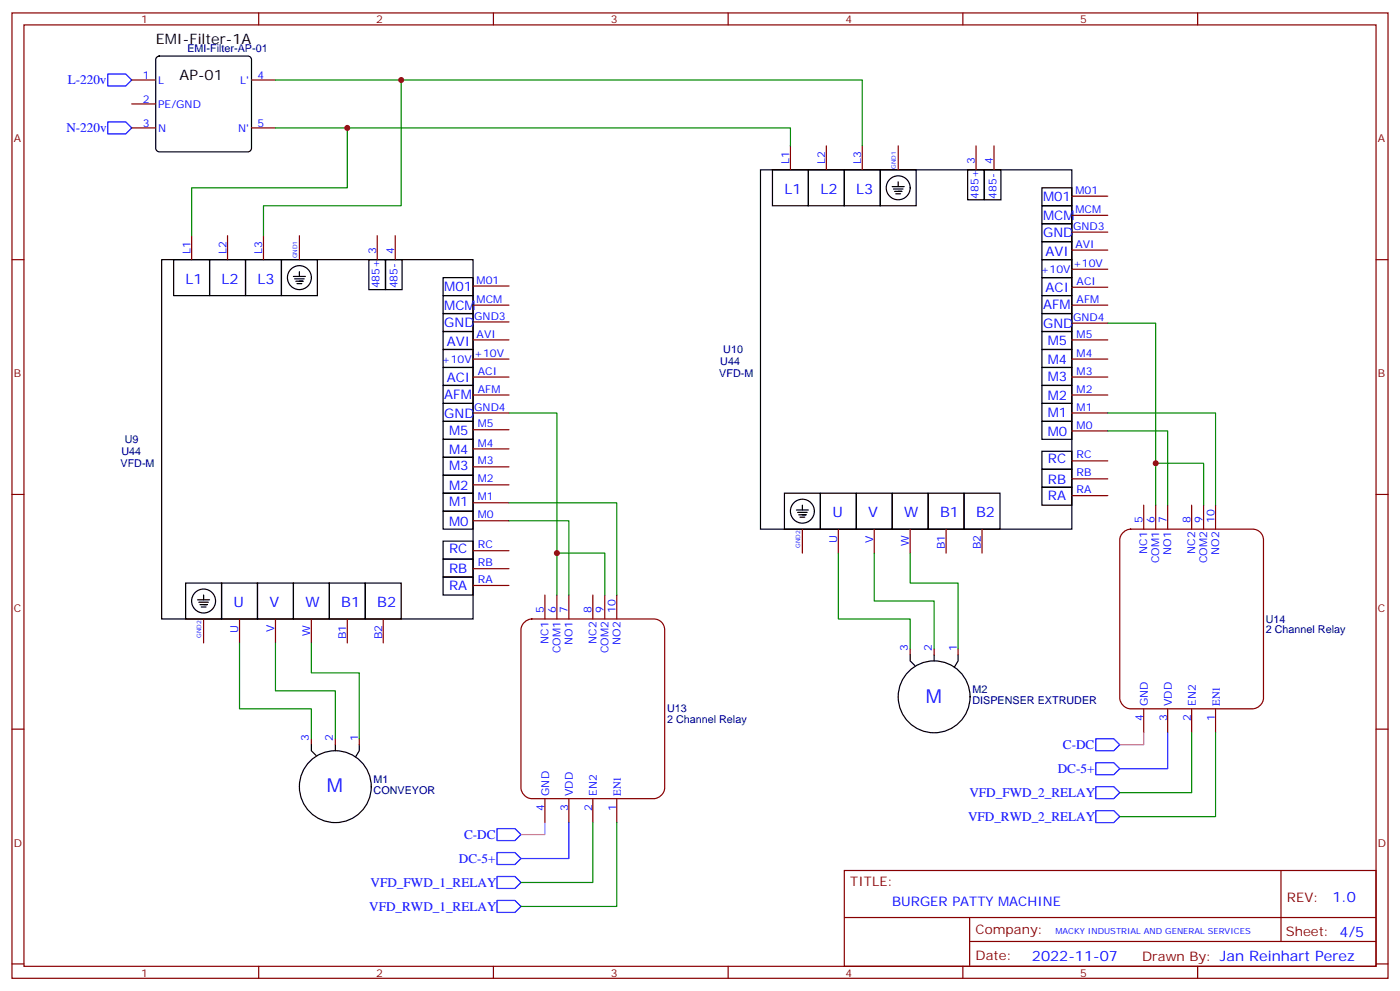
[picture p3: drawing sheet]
<svg xmlns="http://www.w3.org/2000/svg" width="412mm" height="292mm" viewBox="0 0 412 292" stroke-linecap="round" stroke-linejoin="round" font-family="sans-serif">
<g fill="none" stroke="#870000" stroke-width=".35">
<path d="M3.5 3.8h405.4v284.3h-405.4zM7.1 7.3h398.2v277.3h-398.2zM76.2 3.8v3.5M145.3 3.8v3.5M214.5 3.8v3.5M283.6 3.8v3.5M352.8 3.8v3.5M232.8 43v7M243.4 43v7M254 43v7M264.6 43v7M287.5 43v7"/>
<path d="M292.8 43v7M315.7 57.8h10.6M3.5 76.5h3.6M56.4 69.4v7.1M67 69.4v7.1M77.6 69.4v7.1M88.2 69.4v7.1M111.1 69.4v7.1M116.4 69.4v7.1M315.7 63.4h10.6M315.7 68.4h10.6M315.7 73.7h10.6"/>
<path d="M315.7 79.3h10.6M405.3 76.5h3.6M139.3 84.2h10.6M139.3 89.9h10.6M139.3 94.8h10.6M315.7 89.9h10.6M315.7 84.6h10.6M315.7 95.2h10.6M139.3 100.1h10.6M139.3 105.8h10.6M139.3 111.1h10.6M139.3 116.3h10.6"/>
<path d="M315.7 100.1h10.6M315.7 105.8h10.6M315.7 111.1h10.6M315.7 116.3h10.6M139.3 121.6h10.6M139.3 126.6h10.6M139.3 132.2h10.6M139.3 137.5h10.6M315.7 121.6h10.6M315.7 126.9h10.6M315.7 135.7h10.6M3.5 145.6h3.6"/>
<path d="M139.3 142.8h10.6M139.3 148.1h10.6M139.3 153.4h10.6M236.4 155.9v7M246.9 155.9v7M257.5 155.9v7M268.1 155.9v7M278.7 155.9v7M289.3 155.9v7M315.7 141h10.6M315.7 146h10.6M405.3 145.6h3.6"/>
<path d="M139.3 162.2h10.6M139.3 167.5h10.6M139.3 172.4h10.6M60 182.3v7.1M70.6 182.3v7.1M81.1 182.3v7.1M91.7 182.3v7.1M102.3 182.3v7.1M112.9 182.3v7.1M268.1 191.1v1.8M275.2 191.1v1.8M282.2 191.1v1.8"/>
<path d="M3.5 214.8h3.6M91.7 217.6v1.8M98.8 217.6v1.8M105.8 217.6v1.8M405.3 214.8h3.6M248.7 256.4h156.6v28.2h-156.6zM377.3 256.4v20.9M248.7 270.2h156.5M285.6 277.3h119.6M285.6 270.2v14.2M3.5 283.9h3.6M76.2 284.6v3.5"/>
<path d="M145.3 284.6v3.5M214.5 284.6v3.5M283.6 284.6v3.5M352.8 284.6v3.5M405.3 283.9h3.6"/>
</g>
<path d="M31.7 35.9h5.3l1.8 1.8-1.8 1.7h-5.3zM31.7 21.8h5.3l1.8 1.8-1.8 1.7h-5.3z" fill="none" stroke="#00f" stroke-width=".35"/>
<g fill="none" stroke="#000" stroke-width=".35">
<path d="M224 50h91.7v105.9h-91.7zM227.5 50h10.6v10.6h-10.6zM238.1 50h10.6v10.6h-10.6zM248.7 50h10.6v10.6h-10.6zM259.3 50h10.6v10.6h-10.6zM262.8 55h3.5M263.2 55.7h2.8M263.5 56.4h2.1h-1M263.9 57.1h1.4M264.6 53.6v1.4M285 50h4.9v8.8h-4.9zM290 50h4.8v8.8h-4.8z"/>
<path d="M306.9 55.3h8.8v5.3h-8.8zM47.6 76.5h91.7v105.8h-91.7zM51.2 76.5h10.5v10.6h-10.5zM61.7 76.5h10.6v10.6h-10.6zM72.3 76.5h10.6v10.6h-10.6zM82.9 76.5h10.6v10.6h-10.6zM108.7 76.5h4.8v8.8h-4.8zM113.6 76.5h4.8v8.8h-4.8zM306.9 76.5h8.8v5.3h-8.8zM306.9 71.2h8.8v5.3h-8.8zM306.9 65.9h8.8v5.3h-8.8zM306.9 60.6h8.8v5.3h-8.8z"/>
<path d="M86.4 81.4h3.6M86.8 82.1h2.8M87.1 82.8h2.2h-1.1M87.5 83.5h1.4M88.2 80v1.4M130.5 97.6h8.8v5.3h-8.8zM130.5 92.4h8.8v5.2h-8.8zM130.5 87.1h8.8v5.3h-8.8zM130.5 81.8h8.8v5.3h-8.8zM306.9 97.6h8.8v5.3h-8.8zM306.9 92.4h8.8v5.2h-8.8zM306.9 87.1h8.8v5.3h-8.8z"/>
<path d="M306.9 81.8h8.8v5.3h-8.8zM130.5 118.8h8.8v5.3h-8.8zM130.5 113.5h8.8v5.3h-8.8zM130.5 108.2h8.8v5.3h-8.8zM130.5 102.9h8.8v5.3h-8.8zM306.9 118.8h8.8v5.3h-8.8zM306.9 113.5h8.8v5.3h-8.8zM306.9 108.2h8.8v5.3h-8.8zM306.9 102.9h8.8v5.3h-8.8zM130.5 140h8.8v5.3h-8.8zM130.5 134.7h8.8v5.3h-8.8zM130.5 129.4h8.8v5.3h-8.8z"/>
<path d="M130.5 124.1h8.8v5.3h-8.8zM306.9 138.2h8.8v5.3h-8.8zM306.9 132.9h8.8v5.3h-8.8zM306.9 124.1h8.8v5.3h-8.8zM130.5 159.4h8.8v5.3h-8.8zM130.5 150.6h8.8v5.3h-8.8zM130.5 145.3h8.8v5.3h-8.8zM231.1 145.3h10.6v10.6h-10.6zM234.6 150.2h3.5M234.9 150.9h2.9M235.3 151.6h2.1h-1M235.7 152.3h1.4"/>
<path d="M236.4 148.8v1.4M241.7 145.3h10.5v10.6h-10.5zM252.2 145.3h10.6v10.6h-10.6zM262.8 145.3h10.6v10.6h-10.6zM273.4 145.3h10.6v10.6h-10.6zM284 145.3h10.6v10.6h-10.6zM306.9 143.5h8.8v5.3h-8.8zM54.7 171.7h10.6v10.6h-10.6zM58.2 176.7h3.5M58.6 177.4h2.8M58.9 178.1h2.1h-1M59.3 178.8h1.4"/>
<path d="M60 175.3v1.4M65.3 171.7h10.5v10.6h-10.5zM75.8 171.7h10.6v10.6h-10.6zM86.4 171.7h10.6v10.6h-10.6zM97 171.7h10.6v10.6h-10.6zM107.6 171.7h10.6v10.6h-10.6zM130.5 170h8.8v5.3h-8.8zM130.5 164.7h8.8v5.3h-8.8zM268.1 192.9v1.8l1.4 1.4M275.2 192.9v1.8M282.2 192.9v1.8l-1 1.7M91.7 219.4v1.7l1.4 1.4"/>
<path d="M98.8 219.4v1.7M105.8 219.4v1.7l-1 1.8"/>
<circle cx="264.6" cy="55.3" r="3.5"/>
<circle cx="88.2" cy="81.8" r="3.5"/>
<circle cx="236.4" cy="150.6" r="3.5"/>
<circle cx="60" cy="177" r="3.5"/>
<circle cx="275.2" cy="205.2" r="10.6"/>
<circle cx="98.8" cy="231.7" r="10.6"/>
</g>
<path d="M246.9 162.9v19.4h21.2v8.8M257.5 162.9v14.1h17.7v14.1M268.1 162.9v8.8h14.1v19.4M70.6 189.4v19.4h21.1v8.8M81.1 189.4v14.1h17.7v14.1M91.7 189.4v8.8h14.1v19.4" fill="none" stroke="#008700" stroke-width=".35"/>
<path d="M154.3 183.5a3.4 3.4 0 0 1 2.3-1.2h36a3.2 3.2 0 0 1 3.2 3.2v46.6a3.4 3.4 0 0 1-3.2 3.1h-36a3.4 3.4 0 0 1-3.1-3.1v-46.6l.1-.7z" fill="#fff" stroke="#870000" stroke-width=".35"/>
<path d="M160.5 175.3v7M164 175.3v7M167.6 175.3v7M174.6 175.3v7M178.2 175.3v7M181.7 175.3v7M160.5 235.2v7.1M167.6 235.2v7.1M174.6 235.2v7.1M181.7 235.2v7.1" fill="none" stroke="#870000" stroke-width=".35"/>
<path d="M330.6 157a3.4 3.4 0 0 1 2.4-1.1h36a3.2 3.2 0 0 1 3.2 3.1v46.6a3.4 3.4 0 0 1-3.2 3.2h-36a3.4 3.4 0 0 1-3.2-3.2v-46.6l.1-.7z" fill="#fff" stroke="#870000" stroke-width=".35"/>
<g fill="none" stroke="#870000" stroke-width=".35">
<path d="M38.8 23.6h7.1M38.8 30.6h7.1M38.8 37.7h7.1M74.1 23.6h7M74.1 37.7h7M336.9 148.8v7.1M340.4 148.8v7.1M344 148.8v7.1M351 148.8v7.1M354.5 148.8v7.1M358.1 148.8v7.1M336.9 208.8v7"/>
<path d="M344 208.8v7M351 208.8v7M358.1 208.8v7"/>
</g>
<g fill="none" stroke="#008700" stroke-width=".35">
<path d="M81.1 23.6h172.9v19.4M81.1 37.7h151.7v5.3M102.3 37.7v17.6h-45.9v14.1M118.2 23.6v37h-40.6v8.8M326.3 95.2h14.1v53.6M149.9 121.6h14.1v53.7M326.3 126.9h17.7v21.9M326.3 121.6h31.8v27.2M340.4 136.5h14.1v12.3M149.9 153.4h17.7v21.9M149.9 148.1h31.8v27.2M164 162.9h14.2v12.4"/>
<path d="M351 215.8v17.7h-21.2M358.1 215.8v24.7h-28.3M174.6 242.3v17.6h-21.1M181.7 242.3v24.7h-28.2"/>
</g>
<path d="M322.8 217.6h5.3l1.7 1.8-1.7 1.7h-5.3zM344 215.8v10.6h-14.2M322.8 238.8h5.3l1.7 1.7-1.7 1.8h-5.3zM322.8 231.7h5.3l1.7 1.8-1.7 1.7h-5.3zM322.8 224.6h5.3l1.7 1.8-1.7 1.8h-5.3zM146.4 244.1h5.3l1.8 1.7-1.8 1.8h-5.3zM146.4 251.1h5.3l1.8 1.8-1.8 1.7h-5.3zM146.4 258.2h5.3l1.8 1.7-1.8 1.8h-5.3zM167.6 242.3v10.6h-14.1M146.4 265.2h5.3l1.8 1.8-1.8 1.7h-5.3z" fill="none" stroke="#00f" stroke-width=".35"/>
<path d="M336.9 215.8v3.6h-7.1M160.5 242.3v3.5h-7" fill="none" stroke="#f0f" stroke-width=".35"/>
<path d="M46.1 16.9l.8-.4h26.1l.7 .2 .4 .9v26.1l-.3 .6-.8 .4h-26.1l-.6-.2-.4-.8v-26.1z" fill="none" stroke="#000" stroke-width=".35"/>
<g fill="#c00">
<circle cx="164" cy="162.9" r=".88"/>
<circle cx="340.4" cy="136.5" r=".88"/>
<circle cx="118.2" cy="23.6" r=".88"/>
<circle cx="102.3" cy="37.7" r=".88"/>
</g>
<g font-size="5.6" fill="#00f">
<text x="272.7" y="207">M</text>
<text x="96.3" y="233.4">M</text>
</g>
<g font-size="4.2">
<text x="45.9" y="13">EMI-Filter-1A</text>
<text x="52.9" y="23.6">AP-01</text>
</g>
<g font-size="4.2" fill="#00f">
<text x="231.1" y="57.1">L1</text>
<text x="241.7" y="57.1">L2</text>
<text x="252.2" y="57.1">L3</text>
<text x="54.7" y="83.5">L1</text>
<text x="65.3" y="83.5">L2</text>
<text x="75.8" y="83.5">L3</text>
<text x="245.2" y="152.3">U</text>
<text x="255.8" y="152.3">V</text>
<text x="266.4" y="152.3">W</text>
<text x="276.9" y="152.3">B1</text>
<text x="287.5" y="152.3">B2</text>
<text x="68.8" y="178.8">U</text>
<text x="79.4" y="178.8">V</text>
<text x="90" y="178.8">W</text>
<text x="100.5" y="178.8">B1</text>
<text x="111.1" y="178.8">B2</text>
<text x="392.5" y="265.7">1.0</text>
<text x="304" y="283">2022-11-07</text>
</g>
<g font-size="3.9" fill="#00f">
<text x="20" y="24.8">L-220v</text>
<text x="19.6" y="38.9">N-220v</text>
<text x="307.3" y="59.2">M01</text>
<text x="307.3" y="64.8">MCM</text>
<text x="307.3" y="69.8">GND</text>
<text x="308" y="75.4">AVI</text>
<text x="130.9" y="85.7">M01</text>
<text x="308" y="86">ACI</text>
<text x="130.9" y="91.3">MCM</text>
<text x="307.3" y="90.9">AFM</text>
<text x="130.9" y="96.2">GND</text>
<text x="131.6" y="101.9">AVI</text>
<text x="307.3" y="96.6">GND</text>
<text x="308.7" y="101.5">M5</text>
<text x="308.7" y="107.2">M4</text>
<text x="131.6" y="112.5">ACI</text>
<text x="308.7" y="112.1">M3</text>
<text x="130.9" y="117.4">AFM</text>
<text x="308.7" y="117.7">M2</text>
<text x="130.9" y="123">GND</text>
<text x="308.7" y="122.7">M1</text>
<text x="132.3" y="128">M5</text>
<text x="308.7" y="128.3">M0</text>
<text x="132.3" y="133.6">M4</text>
<text x="308.7" y="136.4">RC</text>
<text x="132.3" y="138.6">M3</text>
<text x="308.7" y="142.4">RB</text>
<text x="132.3" y="149.1">M1</text>
<text x="132.3" y="144.2">M2</text>
<text x="308.7" y="147.4">RA</text>
<text x="132.3" y="154.8">M0</text>
<text x="132.3" y="162.9">RC</text>
<text x="132.3" y="168.9">RB</text>
<text x="132.3" y="173.8">RA</text>
<text x="313.1" y="220.6">C-DC</text>
<text x="311.6" y="227.6">DC-5+</text>
<text x="285.6" y="234.7">VFD_FWD_2_RELAY</text>
<text x="285.1" y="241.8">VFD_RWD_2_RELAY</text>
<text x="136.7" y="247">C-DC</text>
<text x="135.2" y="254.1">DC-5+</text>
<text x="109.2" y="261.2">VFD_FWD_1_RELAY</text>
<text x="108.8" y="268.3">VFD_RWD_1_RELAY</text>
<text x="262.8" y="267">BURGER PATTY MACHINE</text>
</g>
<g font-size="3.9" fill="#800">
<text x="250.5" y="261">TITLE:</text>
<text x="379.1" y="265.7">REV:</text>
<text x="287.4" y="275.2">Company:</text>
<text x="378.7" y="275.8">Sheet: 4/5</text>
<text x="287.4" y="282.9">Date:</text>
<text x="336.4" y="282.9">Drawn By: Jan Reinhart Perez</text>
</g>
<g font-size="3.2" fill="#800">
<text x="41.6" y="6.8">1</text>
<text x="110.8" y="6.8">2</text>
<text x="179.9" y="6.8">3</text>
<text x="249.1" y="6.8">4</text>
<text x="318.2" y="6.8">5</text>
<text x="4.1" y="41.9">A</text>
<text x="405.9" y="41.9">A</text>
<text x="4.1" y="111.1">B</text>
<text x="405.9" y="111.1">B</text>
<text x="4.1" y="180.2">C</text>
<text x="405.9" y="180.2">C</text>
<text x="4.1" y="249.3">D</text>
<text x="405.9" y="249.3">D</text>
<text x="41.6" y="287.6">1</text>
<text x="110.8" y="287.6">2</text>
<text x="179.9" y="287.6">3</text>
<text x="249.1" y="287.6">4</text>
<text x="318.2" y="287.6">5</text>
</g>
<g font-size="3.2" fill="#000080">
<text x="55.2" y="15.5">EMI-Filter-AP-01</text>
<text x="212.2" y="107.5">U44</text>
<text x="213" y="104.1">U10</text>
<text x="211.9" y="111">VFD-M</text>
<text x="36.8" y="130.5">U9</text>
<text x="35.5" y="137.5">VFD-M</text>
<text x="35.8" y="134">U44</text>
<text x="372.9" y="183.4">U14</text>
<text x="372.9" y="186.5">2 Channel Relay</text>
<text x="196.5" y="209.8">U13</text>
<text x="286.5" y="207.4">DISPENSER EXTRUDER</text>
<text x="286.5" y="204.2">M2</text>
<text x="196.5" y="213">2 Channel Relay</text>
<text x="110.1" y="233.8">CONVEYOR</text>
<text x="110.1" y="230.6">M1</text>
</g>
<g font-size="3.2" fill="#00f">
<text x="42.1" y="23.2">1</text>
<text x="75.8" y="23.2">4</text>
<text x="46.6" y="24.6">L</text>
<text x="70.8" y="24.6">L'</text>
<text x="42.1" y="30.3">2</text>
<text x="46.6" y="31.7">PE/GND</text>
<text x="42.1" y="37.3">3</text>
<text x="46.6" y="38.7">N</text>
<text x="70.2" y="38.7">N'</text>
<text x="75.8" y="37.3">5</text>
<text x="232.5" y="48.3" transform="rotate(-90 232.5 48.3)">L1</text>
<text x="243.1" y="48.3" transform="rotate(-90 243.1 48.3)">L2</text>
<text x="253.6" y="48.3" transform="rotate(-90 253.6 48.3)">L3</text>
<text x="287.2" y="48.3" transform="rotate(-90 287.2 48.3)">3</text>
<text x="292.5" y="48.3" transform="rotate(-90 292.5 48.3)">4</text>
<text x="288.2" y="58.5" transform="rotate(-90 288.2 58.5)">485+</text>
<text x="293.5" y="58.5" transform="rotate(-90 293.5 58.5)">485-</text>
<text x="316.8" y="57.1">M01</text>
<text x="316.8" y="62.7">MCM</text>
<text x="316.1" y="67.7">GND3</text>
<text x="56.1" y="74.7" transform="rotate(-90 56.1 74.7)">L1</text>
<text x="66.7" y="74.7" transform="rotate(-90 66.7 74.7)">L2</text>
<text x="77.3" y="74.7" transform="rotate(-90 77.3 74.7)">L3</text>
<text x="110.8" y="74.7" transform="rotate(-90 110.8 74.7)">3</text>
<text x="116.1" y="74.7" transform="rotate(-90 116.1 74.7)">4</text>
<text x="316.8" y="73">AVI</text>
<text x="140.4" y="83.5">M01</text>
<text x="306.6" y="80.4">+10V</text>
<text x="316.1" y="78.6">+10V</text>
<text x="317.1" y="83.9">ACI</text>
<text x="111.8" y="84.9" transform="rotate(-90 111.8 84.9)">485+</text>
<text x="117.1" y="85" transform="rotate(-90 117.1 85)">485-</text>
<text x="140.4" y="89.2">MCM</text>
<text x="317.1" y="89.2">AFM</text>
<text x="139.7" y="94.1">GND3</text>
<text x="316.1" y="94.5">GND4</text>
<text x="140.4" y="99.4">AVI</text>
<text x="317.1" y="99.4">M5</text>
<text x="130.2" y="106.8">+10V</text>
<text x="139.7" y="105.1">+10V</text>
<text x="317.1" y="105.1">M4</text>
<text x="140.8" y="110.3">ACI</text>
<text x="317.1" y="110.3">M3</text>
<text x="140.8" y="115.6">AFM</text>
<text x="317.1" y="115.6">M2</text>
<text x="139.7" y="120.9">GND4</text>
<text x="140.8" y="125.9">M5</text>
<text x="317.1" y="120.9">M1</text>
<text x="140.8" y="131.5">M4</text>
<text x="317.1" y="126.2">M0</text>
<text x="140.8" y="136.8">M3</text>
<text x="317.1" y="135">RC</text>
<text x="140.8" y="142.1">M2</text>
<text x="317.1" y="140.3">RB</text>
<text x="140.8" y="147.4">M1</text>
<text x="317.1" y="145.3">RA</text>
<text x="140.8" y="152.7">M0</text>
<text x="336.5" y="154.1" transform="rotate(-90 336.5 154.1)">5</text>
<text x="340.1" y="154.1" transform="rotate(-90 340.1 154.1)">6</text>
<text x="343.6" y="154.1" transform="rotate(-90 343.6 154.1)">7</text>
<text x="350.7" y="154.1" transform="rotate(-90 350.7 154.1)">8</text>
<text x="354.2" y="154.1" transform="rotate(-90 354.2 154.1)">9</text>
<text x="357.7" y="154.1" transform="rotate(-90 357.7 154.1)">10</text>
<text x="140.8" y="161.5">RC</text>
<text x="246.6" y="159.9" transform="rotate(-90 246.6 159.9)">U</text>
<text x="257.2" y="159.8" transform="rotate(-90 257.2 159.8)">V</text>
<text x="267.8" y="160.8" transform="rotate(-90 267.8 160.8)">W</text>
<text x="278.3" y="161.8" transform="rotate(-90 278.3 161.8)">B1</text>
<text x="288.9" y="161.8" transform="rotate(-90 288.9 161.8)">B2</text>
<text x="140.8" y="166.8">RB</text>
<text x="338" y="163.2" transform="rotate(-90 338 163.2)">NC1</text>
<text x="341.5" y="166" transform="rotate(-90 341.5 166)">COM1</text>
<text x="345" y="163.5" transform="rotate(-90 345 163.5)">NO1</text>
<text x="352.1" y="163.2" transform="rotate(-90 352.1 163.2)">NC2</text>
<text x="355.6" y="166" transform="rotate(-90 355.6 166)">COM2</text>
<text x="359.1" y="163.5" transform="rotate(-90 359.1 163.5)">NO2</text>
<text x="140.8" y="171.7">RA</text>
<text x="160.2" y="180.6" transform="rotate(-90 160.2 180.6)">5</text>
<text x="163.7" y="180.6" transform="rotate(-90 163.7 180.6)">6</text>
<text x="167.2" y="180.6" transform="rotate(-90 167.2 180.6)">7</text>
<text x="174.3" y="180.6" transform="rotate(-90 174.3 180.6)">8</text>
<text x="177.8" y="180.6" transform="rotate(-90 177.8 180.6)">9</text>
<text x="181.3" y="180.6" transform="rotate(-90 181.3 180.6)">10</text>
<text x="70.2" y="186.4" transform="rotate(-90 70.2 186.4)">U</text>
<text x="80.8" y="186.2" transform="rotate(-90 80.8 186.2)">V</text>
<text x="91.4" y="187.2" transform="rotate(-90 91.4 187.2)">W</text>
<text x="102" y="188.3" transform="rotate(-90 102 188.3)">B1</text>
<text x="112.5" y="188.3" transform="rotate(-90 112.5 188.3)">B2</text>
<text x="161.6" y="189.6" transform="rotate(-90 161.6 189.6)">NC1</text>
<text x="168.6" y="189.9" transform="rotate(-90 168.6 189.9)">NO1</text>
<text x="175.7" y="189.6" transform="rotate(-90 175.7 189.6)">NC2</text>
<text x="182.7" y="189.9" transform="rotate(-90 182.7 189.9)">NO2</text>
<text x="267.4" y="191.8" transform="rotate(-90 267.4 191.8)">3</text>
<text x="274.5" y="191.8" transform="rotate(-90 274.5 191.8)">2</text>
<text x="281.9" y="191.8" transform="rotate(-90 281.9 191.8)">1</text>
<text x="165.1" y="192.4" transform="rotate(-90 165.1 192.4)">COM1</text>
<text x="179.2" y="192.4" transform="rotate(-90 179.2 192.4)">COM2</text>
<text x="338.1" y="208" transform="rotate(-90 338.1 208)">GND</text>
<text x="345.2" y="208" transform="rotate(-90 345.2 208)">VDD</text>
<text x="352.2" y="208" transform="rotate(-90 352.2 208)">EN2</text>
<text x="359.3" y="208" transform="rotate(-90 359.3 208)">EN1</text>
<text x="336.7" y="212.5" transform="rotate(-90 336.7 212.5)">4</text>
<text x="343.8" y="212.5" transform="rotate(-90 343.8 212.5)">3</text>
<text x="350.8" y="212.5" transform="rotate(-90 350.8 212.5)">2</text>
<text x="357.9" y="212.5" transform="rotate(-90 357.9 212.5)">1</text>
<text x="91" y="218.3" transform="rotate(-90 91 218.3)">3</text>
<text x="98.1" y="218.3" transform="rotate(-90 98.1 218.3)">2</text>
<text x="105.5" y="218.3" transform="rotate(-90 105.5 218.3)">1</text>
<text x="160.3" y="238.9" transform="rotate(-90 160.3 238.9)">4</text>
<text x="161.7" y="234.4" transform="rotate(-90 161.7 234.4)">GND</text>
<text x="167.4" y="238.9" transform="rotate(-90 167.4 238.9)">3</text>
<text x="168.8" y="234.4" transform="rotate(-90 168.8 234.4)">VDD</text>
<text x="174.4" y="238.9" transform="rotate(-90 174.4 238.9)">2</text>
<text x="175.8" y="234.4" transform="rotate(-90 175.8 234.4)">EN2</text>
<text x="181.5" y="238.9" transform="rotate(-90 181.5 238.9)">1</text>
<text x="182.9" y="234.4" transform="rotate(-90 182.9 234.4)">EN1</text>
</g>
<text font-size="2.5" fill="#00f" x="310.9" y="275.2">MACKY INDUSTRIAL AND GENERAL SERVICES</text>
<g font-size="1.8" fill="#00f">
<text x="263.9" y="49.7" transform="rotate(-90 263.9 49.7)">GND1</text>
<text x="87.5" y="76.1" transform="rotate(-90 87.5 76.1)">GND1</text>
<text x="235.7" y="161.4" transform="rotate(-90 235.7 161.4)">GND2</text>
<text x="59.3" y="187.8" transform="rotate(-90 59.3 187.8)">GND2</text>
</g>
</svg>
